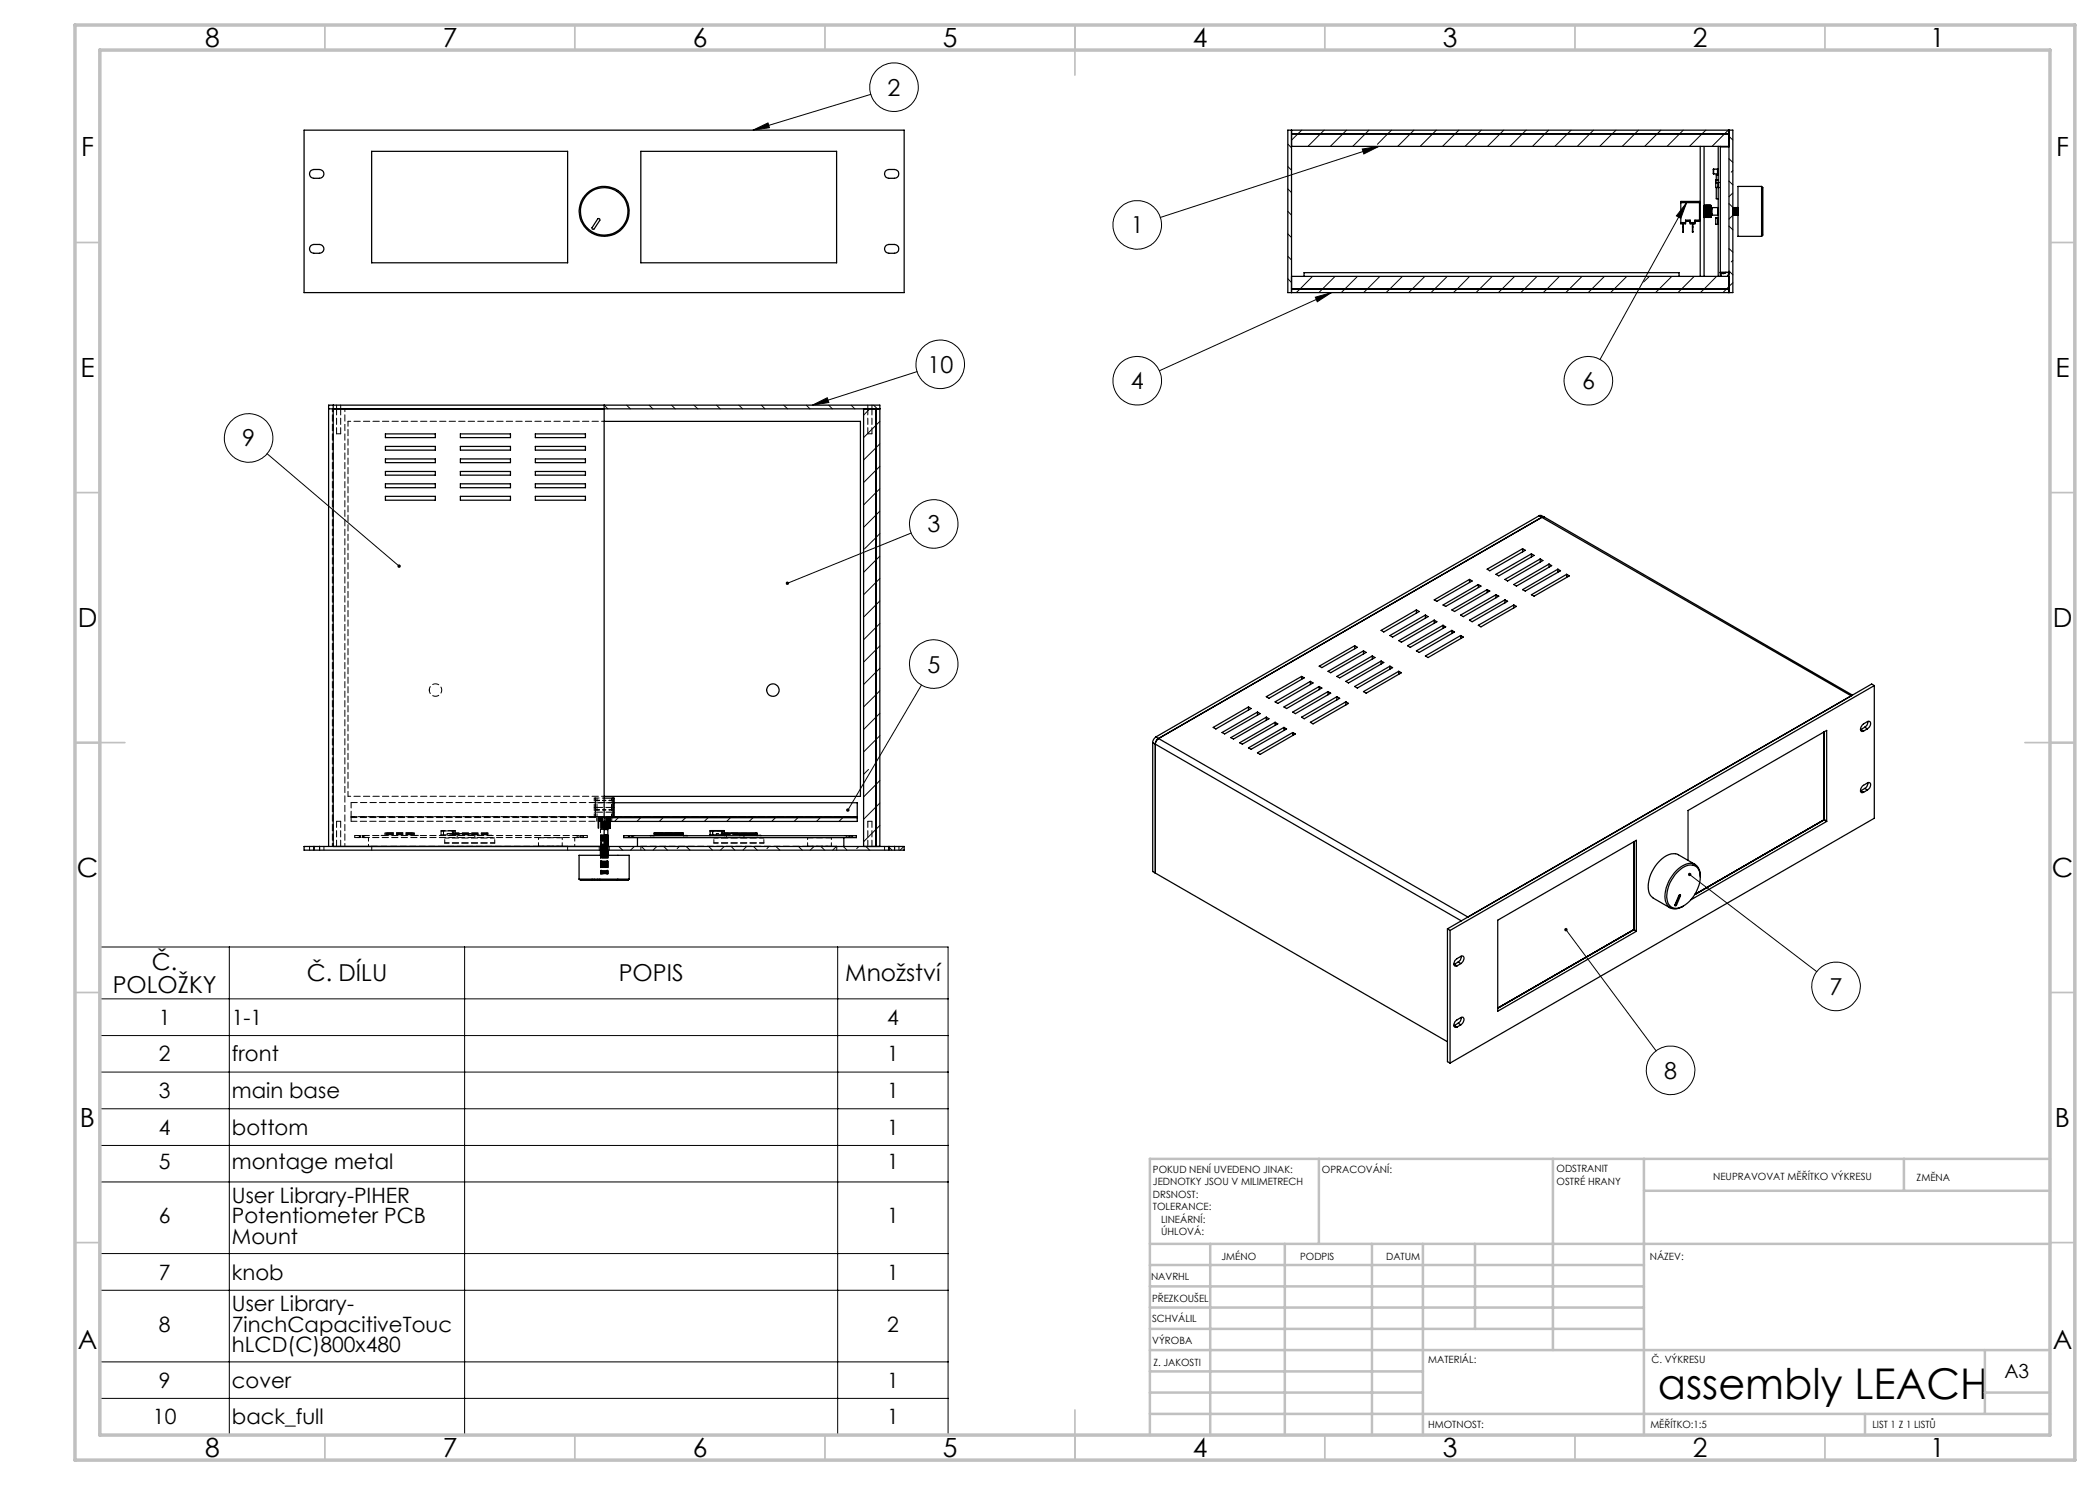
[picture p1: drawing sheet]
<svg xmlns="http://www.w3.org/2000/svg" width="420mm" height="297mm" viewBox="0 0 420 297" stroke-linecap="round" stroke-linejoin="round" font-family="sans-serif">
<g fill="none" stroke="#000" stroke-width=".2">
<path d="M174.2 18.9l-23.6 7.1M150.6 26l3-1.4 .3 .9zM257.6 37.8l.7 .7M257.6 33.3l.7 .7M257.6 28.8l.7 .8M260.3 26l-2 2M264.8 26l-3.2 3.3M269.3 26l-3.2 3.3M272.5 29.8l3.3-.5-3 1.5zM273.8 26l-3.3 3.3M275.8 29.3l-43.7 14.2M278.3 26l-2.8 2.9"/>
<path d="M282.8 26l-3.3 3.3M287.3 26l-3.3 3.3M291.8 26l-3.3 3.3M296.3 26l-3.3 3.3M300.7 26l-3.2 3.3M305.2 26l-3.2 3.3M309.7 26l-3.2 3.3M314.2 26l-3.2 3.3M318.7 26l-3.2 3.3M323.2 26l-3.3 3.3M327.7 26l-3.3 3.3M332.2 26l-3.3 3.3"/>
<path d="M336.7 26l-3.3 3.3M341.2 26l-3.3 3.3M345.7 26l-3.3 3.3M345.8 36.2l.8 .8M345.8 31.7l.8 .8M345.8 27.3l.8 .7M346.6 34.1l-.3 .3M346.6 38.6l-.8 .7M257.6 55.7l.7 .8M257.6 51.3l.7 .7M257.6 46.8l.7 .7M257.6 42.3l.7 .7"/>
<path d="M262.5 55.3l-3.2 3.2M263.1 59.4l3.2-.9-2.8 1.9zM266.3 58.5l-34.4 15.7M267 55.3l-3.2 3.2M271.5 55.3l-3.2 3.2M276 55.3l-3.3 3.2M280.5 55.3l-3.3 3.2M285 55.3l-3.3 3.2M289.5 55.3l-3.3 3.2M293.9 55.3l-3.2 3.2M298.4 55.3l-3.2 3.2M302.9 55.3l-3.2 3.2"/>
<path d="M307.4 55.3l-3.2 3.2M311.9 55.3l-3.3 3.2M316.4 55.3l-3.2 3.2M320.9 55.3l-3.3 3.2M325.4 55.3l-3.3 3.2M329.9 55.3l-1.2 1.1M334.4 55.3l-3.3 3.2M337.3 40.5l-1.1 3.2-.9-.5zM337.3 40.5l-17.3 31.4M338.8 55.3l-3.2 3.2M343.3 55.3l-3.2 3.2M345.8 54.2l.8 .8"/>
<path d="M345.8 49.7l.8 .7M345.8 45.2l.8 .8M345.8 40.7l.8 .8M346.6 56.5l-2 2M346.6 52.1l-.3 .3M346.6 43.1l-.8 .7M183.4 74.3l-20.9 6.7M53.4 90.7l26.4 22.5M120.8 81l.8 .8M125.3 81l.8 .8M129.8 81l.8 .8M134.3 81l.7 .8"/>
<path d="M138.8 81l.8 .8M143.3 81l.7 .8M147.8 81l.7 .8M152.3 81l.7 .8M156.7 81l.8 .8M161.3 81l.7 .8M162.5 81l3-1.5 .3 1zM165.7 81l.8 .8M170.2 81l.8 .8M174 81.8l-1.3 1.2M174.7 81l.8 .8M176 84.3l-3.3 3.2"/>
<path d="M176 88.8l-3.3 3.2M176 93.3l-3.3 3.2M176 97.8l-3.3 3.2M176 102.2l-3.3 3.3M176 106.7l-3.1 3.1M176 111.2l-3.3 3.3M176 115.7l-3.3 3.3M182.2 106.6l-24.7 10.1M176 120.2l-3.3 3.2M176 124.7l-3.3 3.2M176 129.2l-3.3 3.2M176 133.7l-3.3 3.2"/>
<path d="M176 138.1l-3.3 3.3M184.3 137l-14.7 25M173.7 153.9l-1 1M176 142.7l-3.3 3.2M176 147.1l-3.3 3.3M176 156.1l-3.3 3.3M123.6 163.5l-.7 .8M123.8 169.3l.7 .7M126.9 169.3l-.8 .7M128.1 163.5l-.7 .8M128.3 169.3l.7 .7M131.4 169.3l-.8 .7"/>
<path d="M132.6 163.5l-.7 .8M132.8 169.3l.7 .7M135.9 169.3l-.5 .4M137.1 163.5l-.8 .8M137.2 169.3l.8 .7M141.6 163.5l-.7 .8M141.7 169.3l.8 .7M144.9 169.3l-.8 .7M146.1 163.5l-.8 .8M146.2 169.3l.8 .7M149.3 169.3l-.7 .7M150.6 163.5l-.8 .8"/>
<path d="M150.7 169.3l.7 .7M153.8 169.3l-.4 .4M155.1 163.5l-.8 .8M155.2 169.3l.8 .7M159.6 163.5l-.8 .8M159.7 169.3l.7 .7M162.8 169.3l-.8 .7M164 163.5l-.7 .8M164.2 169.3l.7 .7M167.3 169.3l-.8 .7M168.6 163.5l-.8 .8M168.7 169.3l.7 .7"/>
<path d="M171.8 169.3l-.5 .4M173.2 169.3l.7 .7M176 160.6l-3.3 3.3M176 165.1l-3.3 3.2M177.7 169.3l.7 .7M180.8 169.3l-.8 .7M337.9 174.9l25.5 19.4M20 189.4h169.6v97.6h-169.6zM20 199.8h169.6M45.9 189.4v97.6M92.9 189.4v97.6M167.5 189.4v97.6"/>
<path d="M313.2 185.9l18 24.3M20 207.1h169.6M20 214.4h169.6M20 221.8h169.6M20 229.1h169.6M20 236.4h169.6M20 250.7h169.6M20 258.1h169.6M20 272.4h169.6M20 279.7h169.6"/>
<circle cx="178.8" cy="17.4" r="4.9"/>
<circle cx="227.4" cy="45" r="4.9"/>
<circle cx="188" cy="72.9" r="4.9"/>
<circle cx="227.4" cy="76.2" r="4.9"/>
<circle cx="317.7" cy="76.2" r="4.8"/>
<circle cx="49.7" cy="87.6" r="4.9"/>
<circle cx="186.7" cy="104.8" r="4.9"/>
<circle cx="186.7" cy="132.8" r="4.9"/>
<circle cx="367.2" cy="197.3" r="4.9"/>
<circle cx="334.1" cy="214.1" r="4.9"/>
</g>
<g fill="none" stroke="#c0c0c0" stroke-width=".35">
<path d="M65 5v5M115 5v5M165 5v5M215 5v10M265 5v5M315 5v5M365 5v5M15 48.5h5M410 48.5h5M15 98.5h5M410 98.5h5M15 148.5h10"/>
<path d="M405 148.5h10M15 198.5h5M410 198.5h5M15 248.5h5M410 248.5h5M65 287v5M115 287v5M165 287v5M215 282v10M265 287v5M315 287v5M365 287v5"/>
</g>
<g fill="none" stroke="#c0c0c0" stroke-width=".5">
<path d="M263.8 231.8v17M310.6 231.8v38.2M328.8 231.8v55.2M328.8 238.2h81.2M380.8 231.8v6.4M410 231.8h-180v55.2M230 248.8h180M230 257.3h98.8M230 253h98.8M242 248.8v38.2M257 248.8v38.2M274.4 248.8v38.2"/>
<path d="M284.6 248.8v38.2M295 248.8v17M230 265.8h98.8M230 261.5h98.8M230 278.5h54.6M230 274.3h54.6M230 270h180M397 278.5h13M397 270v12.8M230 282.8h180M373 282.8v4.2"/>
</g>
<path d="M15 5h400v287h-400zM20 10h390v277h-390z" fill="none" stroke="#c0c0c0" stroke-width=".7"/>
<path d="M162.5 81l3-1.5 .3 1zM79.6 113a.34 .34 0 0 0 0 .5 .34 .34 0 0 0 .5-.1l-.3-.2 .3 .2a.34 .34 0 0 0-.1-.4 .34 .34 0 0 0-.4 0zM157.3 116.4l-.1 .4 .3-.1-.3 .1a.34 .34 0 0 0 .4 .1 .34 .34 0 0 0 .2-.4 .34 .34 0 0 0-.5-.1zM169.3 161.8v.5l.3-.3-.2 .3a.34 .34 0 0 0 .5-.1 .34 .34 0 0 0-.1-.5 .34 .34 0 0 0-.5 .1zM150.6 26l3-1.4 .3 .9zM272.5 29.8l3.3-.5-3 1.5zM263.1 59.4l3.2-.9-2.8 1.9zM337.3 40.5l-1.1 3.2-.9-.5zM337.7 174.6l.2 .3-.2-.2a.34 .34 0 0 0 .2 .5 .34 .34 0 0 0 .4-.4 .34 .34 0 0 0-.5-.2zM312.9 185.7a.34 .34 0 0 0 .2 .6 .34 .34 0 0 0 .4-.4 .34 .34 0 0 0-.5-.2l.2 .2z" fill="#000"/>
<g fill="none" stroke="#000" stroke-width=".25">
<path d="M60.8 26h120v32.5h-120zM62.2 34.1a2.43 2.43 0 0 1 2.3 0 .87 .87 0 0 1 .2 1 .87 .87 0 0 1-.8 .6h-1.1a.89 .89 0 0 1-.8-.6 .89 .89 0 0 1 .2-1zM74.3 30.3h39.2v22.3h-39.2zM128.2 30.3h39.1v22.3h-39.1zM177.2 34.1a2.43 2.43 0 0 1 2.3 0 .89 .89 0 0 1 .2 1 .89 .89 0 0 1-.8 .6h-1.1a.89 .89 0 0 1-.8-.6 .89 .89 0 0 1 .2-1zM257.6 26h89v32.5h-89zM258.3 26v32.5M258.3 26.8h87.5M258.3 29.3h87.5M340 29.3v26M340.8 29.3v26M342.7 33.8v1"/>
<path d="M342.7 34.8h.8M342.7 33.8h.8M343.1 36.6h.1M343.1 36v1.5h.5M343.1 36h.5M343.2 36h-.1M343.3 37.5v2.3h.3M343.4 36h.1M343.6 37.5h.1M343.6 36.5h.1M343.6 29.3v26M343.6 33.7h-.1v1.2h.1"/>
<path d="M343.6 35h-.3v1M344.1 29.3v26M344.1 29.4h1.7M345.8 26v32.5M352.3 37.3h-4.7v10h4.7M352.3 37.3v10M352.3 37.3l.3 .2v9.5l-.3 .3M62.2 49.1a2.43 2.43 0 0 1 2.3 0 .87 .87 0 0 1 .2 1 .87 .87 0 0 1-.8 .6h-1.1a.89 .89 0 0 1-.8-.6 .89 .89 0 0 1 .2-1zM119.5 43.8a.25 .25 0 0 1 .4-.1 .25 .25 0 0 1 0 .4l-1 1.7a.25 .25 0 0 1-.4 0 .25 .25 0 0 1-.1-.3zM177.2 49.1a2.43 2.43 0 0 1 2.3 0 .89 .89 0 0 1 .2 1 .89 .89 0 0 1-.8 .6h-1.1a.89 .89 0 0 1-.8-.6 .89 .89 0 0 1 .2-1zM258.3 57.8h87.5M258.3 55.3h87.5"/>
<path d="M260.8 55.3v-.8h75v.8M336.2 40.5v-.2h3.7v4h-.9M336.2 40.5v4.3h.9v-.8h.9v.8h1v-.8h1M336.2 40.5l3.8 .1M336.2 44.5h.9M336.6 46.3v.2l.1-.2M336.6 45.4h.1M336.6 44.8v1.5M336.6 46.3h.1M336.7 44.8v1.5M337.1 44.3h.9M338 44.5h1"/>
<path d="M338.5 46.3v.2l.1-.2M338.5 45.4h.1M338.5 44.8v1.5M338.5 46.3h.1M338.6 44.8v1.5M340.8 41.1l.1 .1M340.9 41.2v2.2M340.9 43.4l-.1 .1M340.9 43.4v.1M340.9 41.1v2.4M340.9 41.1v.1M340.9 41.1l.1 .1"/>
<path d="M341 41.2v2.2M341 43.4l-.1 .1M341 43.4v.1M341 41.1v2.4M341 41.1v.1M341 41.1l.1 .1M341.1 41.2v2.2M341.1 43.4l-.1 .1M341.1 43.4l.1 .1M341.2 41.1v2.4M341.2 41.1l-.1 .1M341.2 41.1v.1"/>
<path d="M341.2 41.2v2.2M341.2 43.4v.1M341.2 43.4l.1 .1M341.3 41.1v2.4M341.3 41.1l-.1 .1M341.3 41.1v.1M341.3 41.2v2.2M341.3 43.4v.1M341.3 43.4l.1 .1M341.4 41.1v2.4M341.4 41.1l-.1 .1M341.4 41.1l.1 .1"/>
<path d="M341.5 41.2v2.2M341.5 43.4l-.1 .1M341.5 43.4v.1M341.5 41.1v2.4M341.5 41.1v.1M341.5 41.1l.1 .1M341.6 41.2v2.2M341.6 43.4l-.1 .1M341.6 43.4l.1 .1M341.7 41.1v2.4M341.7 41.1l-.1 .1M341.7 41.1v.1"/>
<path d="M341.7 41.2v2.2M341.7 43.4v.1M341.7 43.4l.1 .1M341.8 41.1v2.4M341.8 41.1l-.1 .1M341.8 41.1v.1M341.8 41.2v2.2M341.8 43.4v.1M341.8 43.4l.1 .1M341.9 41.1v2.4M341.9 41.1l-.1 .1M341.9 41.1l.1 .1"/>
<path d="M342 41.2v2.2M342 43.4v.1M342 43.4l-.1 .1M342 41.1v2.4M342 41.1v.1M342 41.1l.1 .1M342.1 41.2v2.2M342.1 43.4l-.1 .1M342.1 43.4l.1 .1M342.2 41.1v2.4M342.2 41.1l-.1 .1M342.2 42.8h.2"/>
<path d="M342.2 41.8h.2M343.1 43.6h.3M343.1 43.6v1.3h.5M343.1 43.6h.5M343.6 41.5v1.5h-1.2v-1.5h1.2M343.6 42.8h.1M343.6 41.8h.1M343.6 42.4h.1M343.6 42.3h.1M343.6 42.2h.1M343.6 42.5h.1M343.6 42.1h.1"/>
<path d="M343.6 42h.1M343.6 42.6h.1M343.6 41.9h.1M343.6 42.7h.1M343.6 42.9h.1M343.6 41.7h.1M343.6 43h.1M343.6 41.6h.1M343.6 43.9v1M344.1 54.5a.76 .76 0 0 0 1.1 0M344.1 54.5h1.7l-.2 .8M344.1 54.5l.2 .8-.2-.8"/>
<path d="M345.1 54.5a.64 .64 0 0 1-1 0h1.7l-.3 .8M346.6 41.5h1M346.6 42.8h1M346.6 41.8h1M346.6 42.4h1M346.6 42.3h1M346.6 42.2h1M346.6 42.5h1M346.6 42.1h1M346.6 42h1M346.6 42.6h1M346.6 41.9h1"/>
<path d="M346.6 42.7h1M346.6 42.9h1M346.6 41.7h1M346.6 43h1M346.6 41.6h1M65.7 81.8h110.3M66.6 81h-.9v88.3M66.6 81v88.3M66.6 81h109.4v88.3M77.1 89.3h10v.7h-10zM77.1 86.8h10v.7h-10zM77.1 91.8h10v.7h-10z"/>
<path d="M77.1 94.3h10v.7h-10zM77.1 96.8h10v.7h-10zM77.1 99.3h10v.7h-10zM92.1 89.3h10v.7h-10zM92.1 94.3h10v.7h-10zM92.1 91.8h10v.7h-10zM92.1 86.8h10v.7h-10zM92.1 96.8h10v.7h-10zM92.1 99.3h10v.7h-10zM107.1 89.3h10v.7h-10zM107.1 86.8h10v.7h-10zM107.1 91.8h10v.7h-10z"/>
<path d="M107.1 94.3h10v.7h-10zM107.1 96.8h10v.7h-10zM107.1 99.3h10v.7h-10zM120.8 81v90.1M120.8 84.3h51.3v75h-51.3M172.7 81.8v87.5M175.2 81.8v87.5M286.8 120l7.1-4.1 .5 .3-7 4.1zM293.9 115.9v.6M295.7 116.9v.6M297.4 113.8l7.1-4.1 .5 .4-7 4.1zM297.4 117.9v.6"/>
<path d="M299.2 114.9l7.1-4.1 .5 .3-7 4.1zM299.2 119v.6M301 115.9l7-4.1 .6 .3-7.1 4.1zM301 120v.6M302.8 116.9l7-4.1 .5 .3-7 4.1zM304.5 117.9l7.1-4.1 .5 .4-7.1 4zM304.5 109.7v.7M306.3 119l7-4.1 .6 .3-7.1 4zM306.3 110.8v.6M307.8 103.1h.4l.6 .3M307.8 103.1l.6 .4M307.8 103.1l-76.6 44.3"/>
<path d="M308 111.8v.6M308.4 103.5l-76.7 44.2M308.4 103.5l61.8 35.7M308.8 103.4l-.4 .1M308.8 103.4l61.7 35.6M309.8 112.8v.6M311.6 113.8v.6M313.3 114.9v.6M253.3 139.3l7-4 .5 .3-7 4.1zM260.3 135.3v.6M262.1 136.3v.6M263.8 133.2l7.1-4.1 .6 .4-7.1 4z"/>
<path d="M263.8 137.3v.6M265.6 134.3l7.1-4.1 .5 .3-7.1 4zM265.6 138.3v.7M267.4 135.3l7.1-4.1 .5 .3-7.1 4.1zM267.4 139.3v.7M269.2 136.3l7-4.1 .6 .3-7.1 4.1zM270.9 137.3l7.1-4.1 .5 .3-7 4.1zM270.9 129.1v.6M272.7 138.3l7.1-4 .5 .2-7.1 4.1zM272.7 130.2v.6M274.5 131.2v.6M276.2 126.1l7.1-4.1 .5 .3-7 4.1z"/>
<path d="M276.2 132.2v.6M278 127.1l7.1-4.1 .5 .3-7.1 4.1zM278 133.2v.6M279.8 128.1l7-4.1 .6 .4-7.1 4zM279.8 134.3v.6M281.5 129.1l7.1-4 .5 .3-7.1 4.1zM283.3 130.2l7.1-4.1 .5 .3-7.1 4.1zM283.3 122v.6M285.1 131.2l7-4.1 .6 .3-7.1 4.1zM285.1 123v.6M286.8 124v.7M288.6 121l7.1-4.1 .5 .3-7.1 4.1z"/>
<path d="M288.6 125.1v.6M290.4 122l7-4.1 .6 .3-7.1 4.1zM290.4 126.1v.6M292.1 123l7.1-4 .6 .2-7.1 4.1zM292.1 127.1v.6M293.9 124l7.1-4 .5 .3-7.1 4.1zM295.7 125.1l7.1-4.1 .5 .3-7.1 4.1zM302.8 121v.6M374.9 137.1l-.6-.3-84.8 49M374.9 137.1v26.6l-84.9 48.9M374.9 137.1l-84.9 49M120.8 159.6h1.8"/>
<path d="M122.6 159.6h.2v3.8M122.6 159.6v3.8M230.5 148.6l.6 .2M230.5 148.6v25.7l.6 .3M231.1 148.8v25.8M231.1 148.8l61.2 35.4M231.2 147.4a1.41 1.41 0 0 0-.7 1.2M231.2 147.4l.5 .3M231.7 147.7a1.41 1.41 0 0 0-.6 1.1M231.7 147.7l61.9 35.7M242.6 145.5l7.1-4.1 .5 .3-7 4.1zM244.4 146.5l7.1-4.1 .5 .3-7.1 4.1z"/>
<path d="M246.2 147.5l7.1-4.1 .5 .4-7.1 4zM247.9 148.6l7.1-4.1 .6 .3-7.1 4zM249.7 149.6l7.1-4.1 .5 .3-7.1 4.1zM249.7 141.4v.6M251.5 150.6l7.1-4.1 .5 .3-7.1 4.1zM251.5 142.4v.6M253.3 143.4v.6M255 140.4l7.1-4.1 .5 .3-7 4.1zM255 144.5v.6M256.8 141.4l7-4.1 .6 .3-7.1 4.1zM256.8 145.5v.6M258.6 142.4l7-4.1 .5 .3-7 4.1z"/>
<path d="M258.6 146.5v.6M260.3 143.4l7.1-4.1 .5 .4-7.1 4.1zM262.1 144.5l7.1-4.1 .5 .3-7.1 4.1zM269.2 140.4v.6M364.8 146.4v17.6M372.2 145.9l.5 .3M372.2 145.9h-.1M372.2 158.1l.5 .4M372.2 158.1l-.1 .1M373 145.4l.5 .4M373 145.4l-.8 .5M373 157.7l.5 .3"/>
<path d="M373 157.7l-.8 .4M373.5 158l.6-.7a.53 .53 0 0 0-.4-.8l-.2 .1a1.7 1.7 0 0 0-1.4 1.6l.2 .3h.4M373.5 145.8l.6-.7a.53 .53 0 0 0-.4-.9l-.2 .1a1.77 1.77 0 0 0-1.4 1.7l.2 .3 .4-.1M373.5 158l-.8 .5M373.5 145.8l-.8 .4M373.6 144.3l-.2 .8-.4 .3M373.6 156.5l-.2 .8-.4 .4M60.8 169.3h120v.7h-120zM115.8 175.8h10M115.8 175.8v-4.7h10v4.7M115.8 175.8l.3 .3h9.5l.2-.3M120.1 170v1.1"/>
<path d="M120.2 170v1.1M120.3 170v1.1M120.4 170v1.1M120.5 170v1.1M120.6 170v1.1M120.7 170v1.1M120.8 170v1.1M120.8 164.4h1.3M120.8 164.4h1.1M120.8 164.5h1.3M120.8 164.6h1.1M120.8 164.6h1.3"/>
<path d="M120.8 164.7h1.1M120.8 164.7h1.3M120.8 164.8h1.1M120.8 164.9h1.3M120.8 165h1.1M120.8 165h1.3M120.8 165.1h1.1M120.8 165.1h1.3M120.8 165.2h1.1M120.8 165.2h1.3M120.8 165.3h1.1M120.8 165.4h1.3"/>
<path d="M120.8 165.4h1.1M120.8 165.5h1.3M120.8 165.6h1.1M120.8 165.6h1.3M120.8 167h.8M120.8 165.9h.8v3.4M120.8 163.5h50.6M120.8 163.4h1.8M120.9 167v2.3M120.9 170v1.1M121 167v2.3M121 170v1.1"/>
<path d="M121.1 167v2.3M121.1 170v1.1M121.2 167v2.3M121.2 170v1.1M121.3 165.7v.2M121.4 167v2.3M121.4 170v1.1M121.5 167v2.3M121.5 170v1.1M121.6 170v1.1M121.9 164.3l.2 .1M121.9 164.4l.2 .1"/>
<path d="M121.9 164.6h.2M121.9 164.7h.2M121.9 164.8l.2 .1M121.9 165h.2M121.9 165.1h.2M121.9 165.2h.2M121.9 165.3l.2 .1M121.9 165.4l.2 .1M121.9 165.6h.2M122 164.3h-.1M122.1 165.6l-1.3 .1M122.1 164.4h-.2"/>
<path d="M122.1 164.5l-.2 .1M122.1 164.6l-.2 .1M122.1 164.7l-.2 .1M122.1 164.9l-.2 .1M122.1 165l-.2 .1M122.1 165.1l-.2 .1M122.1 165.2l-.2 .1M122.1 165.4h-.2M122.1 165.5l-.2 .1M122.6 163.4v.1M122.6 163.4h.2M122.8 160.5h48.6v2.8"/>
<path d="M122.8 163.3h48.6M124.7 167.1h46.6v.4h-46.6zM127.5 167.5v1.8M130.8 167.1v-.5h5.9v.5M130.8 167.1h-.7M131 166.6v.4h5.5v-.4M131 166.9h5.5M131.1 166.6h.1M131.1 166.9h5.3M131.1 166.6v.3M131.1 166.6h5.3M136.4 166.6h.1"/>
<path d="M136.4 166.6v.3M136.7 167.1h.7M142 167.1v-.1h2.9v.1M142 166.2h.5M142 166.2v.8M142.5 166.1l-.5 .1M142.5 166.1v.1M142.5 166.1h1.9M142.5 166.2h1.9M142.5 166.2v.8M144.4 166.1l.5 .1M144.4 166.1v.1"/>
<path d="M144.4 166.2h.5M144.4 166.2v.8M144.9 166.2v.8M144.9 166.6h6.5v.5M148 166.7v.4M148 166.9h3.2M151.2 166.6v.1M151.2 166.7h-6.3M151.2 166.7v.2M151.2 166.6v.4h-3.2M151.4 167.1h.8M168.8 167.5v1.8"/>
<path d="M171.4 163.3v.2M171.4 163.5v.8h-50.6h1.1M231.1 174.6l58.4 33.7M326.7 168.4v17.5M335.5 174.4a3.1 3.1 0 0 1 3.7-1.1 3.6 3.6 0 0 1 .4 4.2 6.1 6.1 0 0 1-4.3 4.2 2.01 2.01 0 0 1-2-2.3 7.3 7.3 0 0 1 2.2-5zM335.9 178.9v.2M335.9 179.1l.2 .1M335.9 179.1l-.8 1.8M336.1 179.2v-.3l-.3 .2-.8 2h.2l.1-.1M336.1 179.2l-.8 1.8M339 172.9l-3.3-1.9a2.95 2.95 0 0 0-3.3 .8 7 7 0 0 0-2.5 6.9l.8 .9 3.3 2M340.1 175.4a2.31 2.31 0 0 0-2.1-2.8 6.7 6.7 0 0 0-4.9 5.5 2.86 2.86 0 0 0 1.3 3.6 3.1 3.1 0 0 0 2.3-.5"/>
<path d="M364.8 164h.1M364.8 164l.5 .3M364.8 164l-25.8 14.9M365.3 164.3v-18.2l-27.7 16v10M365.3 164.3l-27.1 15.6M289.5 185.8l.5 .3M289.5 185.8v26.5l.5 .3M290 186.1v26.5M290.9 192.9l.5 .3M290.9 192.9h-.1M291.6 192.4l.6 .3M291.6 192.4l-.7 .5"/>
<path d="M292.2 192.7l.4-.4a.6 .6 0 0 0 .3-.6 .6 .6 0 0 0-.5-.5l-.2 .1a1.69 1.69 0 0 0-1.4 1.6 .4 .4 0 0 0 .6 .3M292.2 192.7l-.8 .5M292.3 191.2l-.2 .8-.5 .4M299.5 184l27.8-15.9v18.2l-27.8 15.9zM326.7 185.9h.1M326.7 185.9l-27.2 15.7M326.7 185.9l.6 .4M335.1 180.9l-.1 .1M335.1 180.9l.2 .1M290.9 205.1l.5 .3M290.9 205.1h-.1M291.6 204.6l.6 .4"/>
<path d="M291.6 204.6l-.7 .5M292.2 205l.4-.5a.6 .6 0 0 0 .3-.6 .6 .6 0 0 0-.5-.5l-.2 .1a1.69 1.69 0 0 0-1.4 1.7 .4 .4 0 0 0 .6 .2M292.2 205l-.8 .4M292.3 203.5l-.2 .8-.5 .3"/>
<circle cx="120.8" cy="42.3" r="5"/>
<circle cx="120.8" cy="42.3" r="4.8"/>
<circle cx="154.6" cy="138" r="1.26"/>
</g>
<g fill="none" stroke="#000" stroke-width=".2" stroke-dasharray="1.3 .6" stroke-dashoffset=".7">
<path d="M66.7 81.8v87.5M69.6 84.3h51.2M119 159.6v3.8M119.1 159.6v3.8M120.8 159.3h-51.2M122.3 159.6v3.8M66.5 169.3v-87.5M69 169.3v-87.5M118.8 163.4v-3.8M119.4 163.4v-3.8M120.1 171v3.8M120.1 174.7v-3.7"/>
<path d="M120.2 174.7v-3.7M120.3 174.7v-3.7M120.4 171v3.7M120.4 174.7v-3.7M120.5 171v3.7M120.5 174.7v-3.7M120.6 171v3.7M120.7 174.7v-3.7M120.7 171v3.7M120.8 171v3.7M120.9 174.7v-3.7M121 171v3.7"/>
<path d="M121 174.7v-3.7M121.1 171v3.7M121.2 174.7v-3.7M121.2 171v3.7M121.3 174.7v-3.7M121.3 171v3.7M121.4 174.7v-3.7M121.5 174.7v-3.7M121.6 174.7v-3.7M121.6 174.8v-3.8M122.6 163.4v-3.8"/>
</g>
<g fill="none" stroke="#000" stroke-width=".2" stroke-dasharray="1.3 .6" stroke-dashoffset=".4">
<path d="M67.3 86.8h.8M67.3 81v.8M68.1 81.8v-.8M173.6 86.8h.8M173.6 81v.8M174.4 81.8v-.8M61.9 169.3v.7M62.8 169.3v.7M63.9 169.3v.7M64.8 170v-.7M68.1 164.3h-.8M70.2 163.5v.8"/>
<path d="M74.3 169.3v.7M77 167.1h-.8M82.9 167.1h.7M88.2 166.2v.8M88.7 166.2v.8M89.7 167.1h.7M90.6 166.2v.8M91.1 167v-.8M97.6 167.1h.7M98.9 168.6h-10M98.9 167.6h-10M113.5 169.3v.7"/>
<path d="M119.3 163.5v.8M119.8 169.3v.7M120.8 167h-.7M120.8 165.9h-.7M120.9 170v-.7M121 169.3v.7M121 170v-.7M121.1 169.3v.7M121.2 170v-.7M121.2 169.3v.7M121.3 170v-.7M121.3 169.3v.7"/>
<path d="M121.4 170v-.7M121.5 170v-.7M121.6 170v-.7M121.8 170v-.7M122.1 163.6h-2.5M122.1 163.7h-2.5M122.1 163.9h-2.5M122.1 164h-2.5M122.1 164.1h-2.5M122.1 164.2h-2.5M122.3 164.3v-.8M128.2 169.3v.7"/>
<path d="M142.5 166.2v.8M143.5 167.1h.8M144.4 166.2v.8M152.8 168.6h-10M152.8 167.6h-10M167.3 169.3v.7M174.4 164.3h-.8M176.9 169.3v.7M177.8 169.3v.7M178.9 169.3v.7M179.8 170v-.7"/>
</g>
<g fill="none" stroke="#000" stroke-width=".2" stroke-dasharray="1.3 .6" stroke-dashoffset=".1">
<path d="M70.2 163.5h50.6M70.2 164.3h50.6M88.2 167h2.9M90.6 166.6h6.8M90.6 166.8h6.8M97.4 166.7h-6.8M97.4 166.9h-6.8M113.5 169.3h-39.2M120.1 170v-3M120.2 170v-3M120.3 170v-3M120.4 167v3"/>
<path d="M120.4 170v-3M120.5 167v3M120.5 170v-3M120.6 167v3M120.7 170v-3M120.7 167v3M120.8 167v3M144.5 166.6h6.7M167.3 169.3h-39.1"/>
</g>
<g fill="none" stroke="#000" stroke-width=".2" stroke-dasharray="1.3 .6" stroke-dashoffset=".5">
<path d="M85.8 138a1.25 1.25 0 0 1 1.8-1.1 1.25 1.25 0 0 1 .3 2.1 1.25 1.25 0 0 1-2-.7l-.1-.3M122.6 159.6v1M70.2 163.3h101.3M88.7 166.2h-.5h.5M90.6 166.2h.5h-.5M119.1 161.5v-.9M119.1 163.4v-1M119.1 160.6v-1M119.1 162.4v-.9M120.8 164.3h-1M120.8 164.4h-1M120.8 164.5h-1"/>
<path d="M120.8 164.7h-1M120.8 164.8h-1M120.8 164.9h-1M120.8 165h-1M120.8 165.2h-1M120.8 165.3h-1M120.8 165.4h-1M120.8 165.5h-1M120.8 165.7h-1M121.9 163.7h-2.1M121.9 163.8h-2.1M121.9 163.9h-2.1"/>
<path d="M121.9 164h-2.1M121.9 164.2h-2.1M122.6 160.6v.9M122.6 162.4v1M122.6 161.5v.9"/>
</g>
<g fill="none" stroke="#000" stroke-width=".2" stroke-dasharray="1.3 .6">
<path d="M67.3 81.8v5M68.1 86.8v-5M173.6 81.8v5M174.4 86.8v-5M118.8 159.6h.3M67.3 164.3v5M68.1 169.3v-5M70.2 163.3v.2M70.2 160.5h52.6M70.9 167.5v-.4M71.5 167.1h.1M71.5 167.5h.1"/>
<path d="M71.7 167.1h.1M71.7 167.5h.1M71.8 167.1h.1M71.8 167.5h.1M71.9 167.1v.4M72 167.1v.4M72.1 167.5v-.4M72.2 167.1h.1M72.2 167.5h.1M72.4 167.1h.1M72.4 167.5h.1M72.5 167.1v.4"/>
<path d="M72.7 167.5v-.4M72.8 167.5v-.4M72.8 167.1h.1M72.8 167.5h.1M73 167.1h.1M73 167.5h.1M73.2 167.1h-.2M73.2 167.5h-.2M73.2 167.1h.1M73.2 167.5h.1M74.3 169.3h.1M76.2 167.1h.1"/>
<path d="M77 166.6v.5M77 166.6h.2M77.2 166.6v.4M77.2 166.9h.1M77.2 166.6v.2M77.2 166.6h.1M77.2 166.9v-.1M82.6 166.8v-.2M82.6 166.6h.1M82.6 166.8v.1M82.6 166.6v.4M82.6 166.6h.3"/>
<path d="M82.6 166.9h.1M82.9 166.6v.5M83.6 167.1h.1M88.2 167v.1M88.3 166.1h.4M88.3 166.1l-.1 .1M88.7 166.1v.1M89.4 166.7v.4M89.7 167.1h.1M90.4 166.6v.5M90.4 166.6h.2M90.6 166.2v-.1"/>
<path d="M90.6 166.1h.4M90.6 166.6v.4M90.6 166.6h.1M90.6 166.9h.1M90.6 166.7v-.1M90.6 166.7v.1M90.6 166.9v-.1M91.1 166.2l-.1-.1M91.1 167v.1M91.4 167.1v.4M94.2 166.7v.4M95 167.1v.4"/>
<path d="M97.4 166.6h.1M97.4 166.6v.1M97.4 166.8v-.1M97.4 166.8v.1M97.4 166.6h.2M97.4 166.6v.4M97.4 166.9h.1M97.6 166.6v.5M98.3 167.1h.1M113.5 169.3h.1M115.1 167.1h.1M115.1 167.5h.1"/>
<path d="M115.4 167.1v.4M115.7 167.1h.1M115.7 167.5h.1M115.8 167.1v.4M116.1 167.5v-.4M116.1 167.1h.1M116.1 167.5h.1M116.2 167.5v-.4M116.4 167.1h.1M116.4 167.5h.1M116.4 167.1v.4M116.6 167.1h.1"/>
<path d="M116.6 167.5h.1M116.7 167.5v-.4M116.8 167.1h-.2M116.8 167.5h-.2M116.8 167.1h.1M116.8 167.5h.1M117.5 167.5v-.4M118.4 175.8v.2M118.5 175.8v.2M118.8 161.5h.3M118.8 160.6h.3M118.8 162.4h.3"/>
<path d="M118.9 175.8v.2M119.1 163.4h-.3M119.1 163.4v.1M119.3 160.1h.1M119.3 162v-.1M119.5 160.1h.1M119.5 161.9v.1M119.5 175.8v.2M119.6 163.5v.1M119.6 163.6l.2 .1M119.6 163.7l.2 .1M119.6 163.9h.2"/>
<path d="M119.6 164h.2M119.6 164.1l.2 .1M119.6 164.2l.2 .1M119.6 164.4h.2M119.6 164.5h.2M119.6 164.6l.2 .1M119.6 164.7l.2 .1M119.6 164.9h.2M119.6 165h.2M119.6 165.1l.2 .1M119.6 165.2l.2 .1M119.6 165.4h.2"/>
<path d="M119.6 165.5h.2M119.6 165.6l.2 .1M119.7 160.1h.1M119.7 161.9v.1M119.8 163.7h-.2M119.8 163.8l-.2 .1M119.8 163.9l-.2 .1M119.8 164l-.2 .1M119.8 164.2h-.2M119.8 164.3l-.2 .1M119.8 164.4l-.2 .1M119.8 164.5l-.2 .1"/>
<path d="M119.8 164.7h-.2M119.8 164.8l-.2 .1M119.8 164.9l-.2 .1M119.8 165l-.2 .1M119.8 165.2h-.2M119.8 165.3l-.2 .1M119.8 165.4l-.2 .1M119.8 165.5l-.2 .1M119.9 160.1h.1M119.9 160.1h-.6M119.9 162v-.1M119.9 162h-.6"/>
<path d="M119.9 161.9h-.6M120 175.8v.2M120 176v-.2M120.1 174.7h.1M120.2 174.7h-.1M120.2 174.7v.1M120.2 174.7h.1M120.3 174.7h-.1M120.3 174.7h.1M120.3 165.7v.2M120.4 174.7h.1M120.5 174.7h.1"/>
<path d="M120.5 160.1h.1M120.5 162v-.1M120.6 174.7h.1M120.7 174.7h.1M120.7 160.1h.1M120.7 161.9v.1M120.8 174.7h.1M120.9 174.7h.1M121 174.7h.1M121 160.1h.1M121 161.9v.1M121.1 174.7h.1"/>
<path d="M121.1 160.1h.1M121.1 160.1h-.6M121.1 161.9h-.6M121.1 162v-.1M121.1 162h-.6M121.2 174.7h.1M121.3 174.7h.1M121.4 174.7h.1M121.5 174.7h-.1M121.5 174.8v-.1M121.5 174.7h.1M121.6 174.7h-.1"/>
<path d="M121.8 160.1h.1M121.8 162v-.1M121.9 163.7l.2-.1M121.9 163.8l.2-.1M121.9 163.9h.2M121.9 164h.2M121.9 164.2l.2-.1M122 160.1h.1M122 161.9v.1M122 164.3l.1-.1M122.1 163.6v-.1M122.1 163.7h-.2"/>
<path d="M122.1 163.9l-.2-.1M122.1 164l-.2-.1M122.1 164.1l-.2-.1M122.1 164.2h-.2M122.2 160.1h.1M122.2 161.9v.1M122.4 160.1h-.6M122.4 160.1h.1M122.4 162h-.6M122.4 162v-.1M122.4 161.9h-.6M122.6 160.6h.2"/>
<path d="M122.6 161.5h.2M122.6 162.4h.2M122.8 163.3h-52.6M125.4 167.1h.1M125.4 167.5h.1M125.5 167.1h.1M125.5 167.5h.1M125.6 167.1h.1M125.6 167.5h.1M125.7 167.1v.4M125.9 167.1v.4M125.9 167.5v-.4"/>
<path d="M126 167.1h.1M126 167.5h.1M126.3 167.1h.1M126.3 167.5h.1M126.3 167.1v.4M126.5 167.5v-.4M126.6 167.5v-.4M126.7 167.1h.1M126.7 167.5h.1M126.9 167.1h.1M126.9 167.5h.1M127 167.1h-.1"/>
<path d="M127 167.5h-.1M127 167.1h.1M127 167.5h.1M128.2 169.3h.1M142 166.2h.5M142.5 166.1v.1M143.3 166.7v.4M143.5 167.1h.1M144.3 166.6v.5M144.3 166.6h.1M144.4 166.2v-.1M144.4 166.2h.5"/>
<path d="M144.4 166.6v.4M144.4 166.6h.1M144.5 166.9h-.1M144.5 166.7v-.1M144.5 166.6h.4M144.5 166.7v.1M144.5 166.9v-.1M144.9 166.7h-.4M145.3 167.1v.4M148 167h-3.1M148.8 167.1v.4M167.3 169.3h.1"/>
<path d="M168.9 167.1h.1M168.9 167.5h.1M169.3 167.1v.4M169.6 167.1h.1M169.6 167.5h.1M169.6 167.1v.4M169.9 167.5v-.4M170 167.1h.1M170 167.5h.1M170 167.5v-.4M170.2 167.1h.1M170.2 167.5h.1"/>
<path d="M170.3 167.1v.4M170.4 167.1h.1M170.4 167.5h.1M170.5 167.5v-.4M170.6 167.1h-.2M170.6 167.5h-.2M170.6 167.1h.1M170.6 167.5h.1M173.6 164.3v5M174.4 169.3v-5"/>
</g>
<path d="M70.2 163.3v-2.8M89.4 166.7h4.8M107.7 167.5h4.7M107.7 169.2h4.7M117.5 167.5h-46.6M117.5 167.1h-46.6M161.5 169.2h4.8M161.5 167.5h4.8" fill="none" stroke="#000" stroke-width=".2" stroke-dasharray="1.3 .6" stroke-dashoffset=".2"/>
<path d="M120.8 159.6h-1.7M73.7 169.3v-1.8M88.7 166.1h1.9M88.7 166.2h1.9M90.6 166.2h-1.9M107.7 167.5v1.8M112.4 167.5v1.8M114.9 169.3v-1.8M120.8 163.4h-1.7M142.5 166.2h1.9M161.5 167.5v1.8M166.3 167.5v1.8" fill="none" stroke="#000" stroke-width=".2" stroke-dasharray="1.3 .6" stroke-dashoffset=".9"/>
<path d="M73 167.1h-1.5M73 167.5h-1.5M116.6 167.1h-1.5M116.6 167.5h-1.5M120.1 174.8h1.5M126.9 167.1h-1.5M126.9 167.5h-1.5M143.3 166.7h1.6M170.4 167.1h-1.5M170.4 167.5h-1.5" fill="none" stroke="#000" stroke-width=".2" stroke-dasharray="1.3 .6" stroke-dashoffset=".8"/>
<path d="M77.2 166.6h5.4M82.6 167h-5.4M119.1 161.5h3.5M119.1 160.6h3.5M119.1 162.4h3.5M144.5 166.8h3.5M148 166.9h-3.5" fill="none" stroke="#000" stroke-width=".2" stroke-dasharray="1.3 .6" stroke-dashoffset="-.2"/>
<path d="M69.6 159.3v-75M97.4 167h-6.3" fill="none" stroke="#000" stroke-width=".2" stroke-dasharray="1.3 .6" stroke-dashoffset=".3"/>
<g fill="none" stroke="#000" stroke-width=".2" stroke-dasharray="1.3 .6" stroke-dashoffset=".6">
<path d="M88.9 168.6v-1.1M98.9 168.6v-1.1M120.1 165.9v1.1M120.2 167v7.7M120.3 167v7.7M120.8 164.4h-1.2M120.8 164.5h-1.2M120.8 164.6h-1.2M120.8 164.7h-1.2M120.8 164.9h-1.2M120.8 165h-1.2M120.8 165.1h-1.2"/>
<path d="M120.8 165.2h-1.2M120.8 165.4h-1.2M120.8 165.5h-1.2M120.8 165.6h-1.2M121.4 167v7.7M121.5 167v7.7M142.8 168.6v-1.1M152.8 168.6v-1.1"/>
</g>
<path d="M77.2 166.8h5.4M77.2 166.6h5.4M82.6 166.6h-5.4M82.6 166.9h-5.4M131.1 166.6h5.3" fill="none" stroke="#000" stroke-width=".2" stroke-dasharray="1.3 .6" stroke-dashoffset="-.1"/>
<text font-size="8.5" x="331.6" y="279.7">assembly LEACH</text>
<g font-size="5.3">
<text x="41" y="9.5">8</text>
<text x="88.5" y="9.5">7</text>
<text x="138.5" y="9.5">6</text>
<text x="188.5" y="9.5">5</text>
<text x="238.5" y="9.5">4</text>
<text x="288.5" y="9.5">3</text>
<text x="338.5" y="9.5">2</text>
<text x="386" y="9.5">1</text>
<text x="16.2" y="31.3">F</text>
<text x="411.2" y="31.3">F</text>
<text x="16.1" y="75.5">E</text>
<text x="411.1" y="75.5">E</text>
<text x="15.5" y="125.5">D</text>
<text x="410.5" y="125.5">D</text>
<text x="15.4" y="175.5">C</text>
<text x="410.4" y="175.5">C</text>
<text x="16" y="225.5">B</text>
<text x="411" y="225.5">B</text>
<text x="15.5" y="269.8">A</text>
<text x="410.5" y="269.8">A</text>
<text x="41" y="291.5">8</text>
<text x="88.5" y="291.5">7</text>
<text x="138.5" y="291.5">6</text>
<text x="188.5" y="291.5">5</text>
<text x="238.5" y="291.5">4</text>
<text x="288.5" y="291.5">3</text>
<text x="338.5" y="291.5">2</text>
<text x="386" y="291.5">1</text>
</g>
<g font-size="4.7">
<text x="177.5" y="19.1">2</text>
<text x="226.2" y="46.7">1</text>
<text x="185.5" y="74.6">10</text>
<text x="226.2" y="77.8">4</text>
<text x="316.4" y="77.8">6</text>
<text x="48.5" y="89.3">9</text>
<text x="185.5" y="106.5">3</text>
<text x="185.5" y="134.5">5</text>
<text x="30.4" y="194">Č.</text>
<text x="61.3" y="196.3">Č. DÍLU</text>
<text x="123.8" y="196.3">POPIS</text>
<text x="169.1" y="196.3">Množství</text>
<text x="22.5" y="198.5">POLOŽKY</text>
<text x="365.9" y="199">7</text>
<text x="332.8" y="215.8">8</text>
</g>
<g font-size="4.2">
<text x="31.8" y="205">1</text>
<text x="46.4" y="205">1-1</text>
<text x="177.4" y="205">4</text>
<text x="31.8" y="212.3">2</text>
<text x="46.4" y="212.3">front</text>
<text x="177.4" y="212.3">1</text>
<text x="31.8" y="219.6">3</text>
<text x="46.4" y="219.6">main base</text>
<text x="177.4" y="219.6">1</text>
<text x="31.8" y="226.9">4</text>
<text x="46.4" y="226.9">bottom</text>
<text x="177.4" y="226.9">1</text>
<text x="31.8" y="233.9">5</text>
<text x="46.4" y="233.9">montage metal</text>
<text x="177.4" y="233.9">1</text>
<text x="31.8" y="244.7">6</text>
<text x="46.4" y="240.6">User Library-PIHER</text>
<text x="46.4" y="244.7">Potentiometer PCB</text>
<text x="177.4" y="244.7">1</text>
<text x="46.4" y="248.8">Mount</text>
<text x="31.8" y="255.9">7</text>
<text x="46.4" y="255.9">knob</text>
<text x="177.4" y="255.9">1</text>
<text x="46.4" y="262.2">User Library-</text>
<text x="31.8" y="266.3">8</text>
<text x="46.4" y="266.3">7inchCapacitiveTouc</text>
<text x="177.4" y="266.3">2</text>
<text x="46.4" y="270.4">hLCD(C)800x480</text>
<text x="31.8" y="277.5">9</text>
<text x="46.4" y="277.5">cover</text>
<text x="177.4" y="277.5">1</text>
<text x="30.6" y="284.9">10</text>
<text x="46.4" y="284.9">back_full</text>
<text x="177.4" y="284.9">1</text>
</g>
<text font-size="3.9" x="400.9" y="275.5">A3</text>
<g font-size="2">
<text x="230.6" y="234.6">POKUD NENÍ UVEDENO JINAK:</text>
<text x="230.6" y="237.1">JEDNOTKY JSOU V MILIMETRECH</text>
<text x="230.6" y="239.6">DRSNOST:</text>
<text x="264.4" y="234.6">OPRACOVÁNÍ:</text>
<text x="311.3" y="234.5">ODSTRANIT</text>
<text x="311.3" y="237">OSTRÉ HRANY</text>
<text x="342.6" y="236">NEUPRAVOVAT MĚŘÍTKO VÝKRESU</text>
<text x="383.3" y="236.2">ZMĚNA</text>
<text x="230.6" y="242.1">TOLERANCE:</text>
<text x="232.2" y="244.6">LINEÁRNÍ:</text>
<text x="232.2" y="247.1">ÚHLOVÁ:</text>
<text x="244.3" y="252">JMÉNO</text>
<text x="260" y="251.9">PODPIS</text>
<text x="277.2" y="251.9">DATUM</text>
<text x="330" y="251.9">NÁZEV:</text>
<text x="230.2" y="256.1">NAVRHL</text>
<text x="230.4" y="260.3">PŘEZKOUŠEL</text>
<text x="230.4" y="264.4">SCHVÁLIL</text>
<text x="230.5" y="268.8">VÝROBA</text>
<text x="230.7" y="273.1">Z. JAKOSTI</text>
<text x="285.6" y="272.5">MATERIÁL:</text>
<text x="330.3" y="272.5">Č. VÝKRESU</text>
<text x="285.6" y="285.5">HMOTNOST:</text>
<text x="330.1" y="285.6">MĚŘÍTKO:1:5</text>
<text x="374.5" y="285.6">LIST 1 Z 1 LISTŮ</text>
</g>
</svg>
